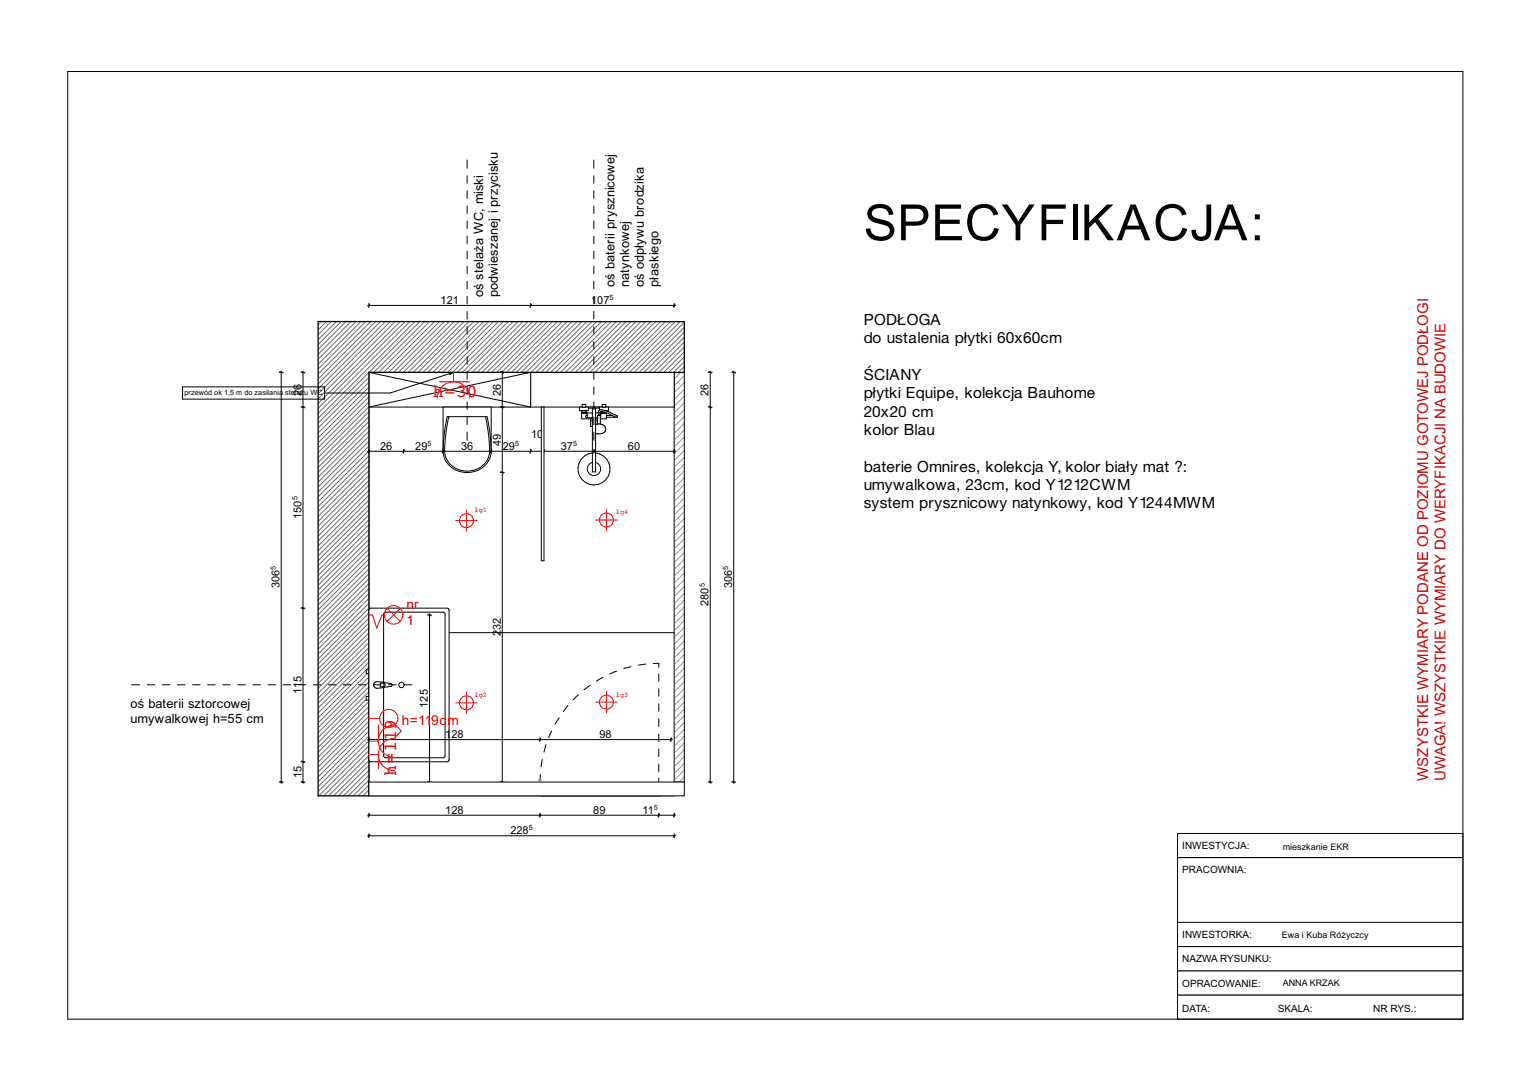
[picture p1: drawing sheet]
<svg xmlns="http://www.w3.org/2000/svg" width="420mm" height="297mm" viewBox="0 0 420 297" stroke-linecap="round" stroke-linejoin="round" font-family="sans-serif">
<path d="M322.8 272.9h78.3v6.6h-78.3z" fill="none" stroke="#000" stroke-width=".27"/>
<path d="M322.8 266.2h78.3v6.7h-78.3z" fill-rule="evenodd" fill="#fff"/>
<path d="M322.8 266.2h78.3v6.7h-78.3z" fill="none" stroke="#000" stroke-width=".27"/>
<path d="M322.8 259.6h78.3v6.6h-78.3z" fill-rule="evenodd" fill="#fff"/>
<path d="M322.8 259.6h78.3v6.6h-78.3z" fill="none" stroke="#000" stroke-width=".27"/>
<path d="M322.8 252.9h78.3v6.7h-78.3z" fill-rule="evenodd" fill="#fff"/>
<path d="M322.8 252.9h78.3v6.7h-78.3z" fill="none" stroke="#000" stroke-width=".27"/>
<path d="M322.8 228.6h78.3v6.6h-78.3z" fill-rule="evenodd" fill="#fff"/>
<path d="M322.8 228.6h78.3v6.6h-78.3z" fill="none" stroke="#000" stroke-width=".27"/>
<path d="M322.8 235.2h78.3v17.7h-78.3z" fill-rule="evenodd" fill="#fff"/>
<path d="M18.6 19.6h382.5v259.9h-382.5zM401.1 235.2h-78.3v17.7h78.3" fill="none" stroke="#000" stroke-width=".27"/>
<!-- layer: f_funkcja -->
<path d="M101.1 102.1h9.6v9.5h-9.6z" fill-rule="evenodd" fill="#ccc"/>
<path d="M101.1 102.1h9.6v9.5h-9.6z" fill="none" stroke="#000" stroke-width=".27"/>
<path d="M149.1 102.1h34.8v68.1h-34.8z" fill-rule="evenodd" fill="#fff"/>
<path d="M149.1 102.1h34.8v68.1h-34.8z" fill="none" stroke="#000" stroke-width=".27"/>
<path d="M110.7 102.1h34.8v9.5h-34.8z" fill-rule="evenodd" fill="#fff"/>
<path d="M110.7 102.1h34.8v9.5h-34.8z" fill="none" stroke="#000" stroke-width=".27"/>
<circle cx="105.9" cy="115.7" r="3.3" fill="#fff"/>
<circle cx="105.9" cy="115.7" r="3.3" fill="none" stroke="#000" stroke-width=".27"/>
<path d="M183.9 102.1h3.7v112.4h-3.7z" fill-rule="evenodd" fill="#fff"/>
<g fill="none" stroke="#999" stroke-width=".27">
<path d="M184.8 102.1l-.9 .9M186.6 102.1l-2.7 2.7M187.6 119.8l-3.7 3.7M187.6 117.9l-3.7 3.7M187.6 116.1l-3.7 3.6M187.6 114.2l-3.7 3.7M187.6 112.3l-3.7 3.7M187.6 110.5l-3.7 3.6M187.6 108.6l-3.7 3.7M187.6 106.8l-3.7 3.6M187.6 104.9l-3.7 3.7M187.6 103l-3.7 3.7"/>
<path d="M187.6 138.5l-3.7 3.6M187.6 136.6l-3.7 3.7M187.6 134.7l-3.7 3.7M187.6 132.9l-3.7 3.6M187.6 131l-3.7 3.7M187.6 129.1l-3.7 3.7M187.6 127.3l-3.7 3.6M187.6 125.4l-3.7 3.7M187.6 123.5l-3.7 3.7M187.6 121.7l-3.7 3.6M187.6 159l-3.7 3.6M187.6 157.1l-3.7 3.7"/>
<path d="M187.6 155.3l-3.7 3.6M187.6 153.4l-3.7 3.7M187.6 151.5l-3.7 3.7M187.6 149.7l-3.7 3.6M187.6 147.8l-3.7 3.7M187.6 145.9l-3.7 3.7M187.6 144.1l-3.7 3.6M187.6 142.2l-3.7 3.7M187.6 140.3l-3.7 3.7M187.6 179.5l-3.7 3.7M187.6 177.6l-3.7 3.7M187.6 175.8l-3.7 3.6"/>
<path d="M187.6 173.9l-3.7 3.7M187.6 172l-3.7 3.7M187.6 170.2l-3.7 3.6M187.6 168.3l-3.7 3.7M187.6 166.4l-3.7 3.7M187.6 164.6l-3.7 3.6M187.6 162.7l-3.7 3.7M187.6 160.8l-3.7 3.7M187.6 198.2l-3.7 3.6M187.6 196.3l-3.7 3.7M187.6 194.4l-3.7 3.7M187.6 192.6l-3.7 3.6"/>
<path d="M187.6 190.7l-3.7 3.7M187.6 188.8l-3.7 3.7M187.6 187l-3.7 3.6M187.6 185.1l-3.7 3.7M187.6 183.2l-3.7 3.7M187.6 181.4l-3.7 3.6M187.6 213.1l-1.4 1.4M187.6 211.2l-3.2 3.3M187.6 209.3l-3.7 3.7M187.6 207.5l-3.7 3.6M187.6 205.6l-3.7 3.7M187.6 203.8l-3.7 3.6"/>
<path d="M187.6 201.9l-3.7 3.7M187.6 200l-3.7 3.7"/>
</g>
<path d="M183.9 102.1h3.7v112.4h-3.7z" fill="none" stroke="#000" stroke-width=".27"/>
<path d="M149.1 166.8h34.8v3.7h-34.8z" fill-rule="evenodd" fill="#fff"/>
<path d="M149.1 166.8h34.8v3.7h-34.8z" fill="none" stroke="#000" stroke-width=".27"/>
<path d="M148 214.5h33v3.8h-33z" fill-rule="evenodd" fill="#fff"/>
<path d="M148 214.5h33v3.8h-33z" fill="none" stroke="#000" stroke-width=".27"/>
<path d="M101.1 102.1h83.7v116.2h-83.7z" fill-rule="evenodd" fill="#fff"/>
<path d="M101.1 102.1h83.7v116.2h-83.7z" fill="none" stroke="#000" stroke-width=".27"/>
<path d="M101.1 102.1h83.7v71.4h-83.7z" fill-rule="evenodd" fill="#fff"/>
<path d="M101.1 102.1h83.7v71.4h-83.7z" fill="none" stroke="#000" stroke-width=".27"/>
<path d="M145.5 102.1h39.3v9.5h-39.3z" fill-rule="evenodd" fill="#fff"/>
<path d="M145.5 102.1h39.3v9.5h-39.3z" fill="none" stroke="#000" stroke-width=".27"/>
<path d="M101.1 102.1h44.4v9.5h-44.4z" fill-rule="evenodd" fill="#fff"/>
<path d="M101.1 102.1h44.4v9.5h-44.4z" fill="none" stroke="#000" stroke-width=".27"/>
<path d="M87.2 88.2l13.9 13.9v116.2h-13.9z" fill-rule="evenodd" fill="#fff"/>
<g fill="none" stroke="#6a6a6a" stroke-width=".27">
<path d="M87.7 88.6l-.5 .5M88.4 89.3l-1.2 1.2M89 90l-1.8 1.8M89.7 90.7l-2.5 2.5M90.4 91.3l-3.2 3.2M91 92l-3.8 3.8M91.7 92.7l-4.5 4.5M92.4 93.4l-5.2 5.1M93.1 94l-5.9 5.9M93.7 94.7l-6.5 6.5M94.4 95.4l-7.2 7.2M95.1 96.1l-7.9 7.8"/>
<path d="M95.8 96.7l-8.6 8.6M96.4 97.4l-9.2 9.2M97.1 98.1l-9.9 9.9M97.8 98.8l-10.6 10.5M98.5 99.4l-11.3 11.3M99.1 100.1l-11.9 11.9M99.8 100.8l-12.6 12.6M100.5 101.4l-13.3 13.3M101.1 119.6l-13.9 14M101.1 118.3l-13.9 13.9M101.1 116.9l-13.9 14M101.1 115.6l-13.9 13.9"/>
<path d="M101.1 114.3l-13.9 13.9M101.1 112.9l-13.9 13.9M101.1 111.6l-13.9 13.9M101.1 110.2l-13.9 13.9M101.1 108.9l-13.9 13.9M101.1 107.5l-13.9 13.9M101.1 106.2l-13.9 13.9M101.1 104.8l-13.9 13.9M101.1 103.5l-13.9 13.9M101.1 102.1l-13.9 14M101.1 139.9l-13.9 13.9M101.1 138.5l-13.9 13.9"/>
<path d="M101.1 137.2l-13.9 13.9M101.1 135.8l-13.9 13.9M101.1 134.5l-13.9 13.9M101.1 133.1l-13.9 13.9M101.1 131.8l-13.9 13.9M101.1 130.4l-13.9 13.9M101.1 129.1l-13.9 13.9M101.1 127.7l-13.9 13.9M101.1 126.4l-13.9 13.9M101.1 125l-13.9 14M101.1 123.7l-13.9 13.9M101.1 122.3l-13.9 14"/>
<path d="M101.1 121l-13.9 13.9M101.1 158.7l-13.9 13.9M101.1 157.4l-13.9 13.9M101.1 156l-13.9 13.9M101.1 154.7l-13.9 13.9M101.1 153.3l-13.9 13.9M101.1 152l-13.9 13.9M101.1 150.6l-13.9 14M101.1 149.3l-13.9 13.9M101.1 147.9l-13.9 14M101.1 146.6l-13.9 13.9M101.1 145.2l-13.9 14"/>
<path d="M101.1 143.9l-13.9 13.9M101.1 142.5l-13.9 14M101.1 141.2l-13.9 13.9M101.1 178.9l-13.9 13.9M101.1 177.6l-13.9 13.9M101.1 176.2l-13.9 13.9M101.1 174.9l-13.9 13.9M101.1 173.5l-13.9 14M101.1 172.2l-13.9 13.9M101.1 170.8l-13.9 14M101.1 169.5l-13.9 13.9M101.1 168.1l-13.9 14"/>
<path d="M101.1 166.8l-13.9 13.9M101.1 165.4l-13.9 14M101.1 164.1l-13.9 13.9M101.1 162.8l-13.9 13.9M101.1 161.4l-13.9 13.9M101.1 160.1l-13.9 13.9M101.1 199.1l-13.9 14M101.1 197.8l-13.9 13.9M101.1 196.4l-13.9 14M101.1 195.1l-13.9 13.9M101.1 193.7l-13.9 14M101.1 192.4l-13.9 13.9"/>
<path d="M101.1 191l-13.9 14M101.1 189.7l-13.9 13.9M101.1 188.4l-13.9 13.9M101.1 187l-13.9 13.9M101.1 185.7l-13.9 13.9M101.1 184.3l-13.9 13.9M101.1 183l-13.9 13.9M101.1 181.6l-13.9 13.9M101.1 180.3l-13.9 13.9M101.1 218l-.2 .3M101.1 216.6l-1.6 1.7M101.1 215.3l-2.9 3"/>
<path d="M101.1 213.9l-4.3 4.4M101.1 212.6l-5.6 5.7M101.1 211.3l-7 7M101.1 209.9l-8.3 8.4M101.1 208.6l-9.7 9.7M101.1 207.2l-11 11.1M101.1 205.9l-12.4 12.4M101.1 204.5l-13.7 13.8M101.1 203.2l-13.9 13.9M101.1 201.8l-13.9 13.9M101.1 200.5l-13.9 13.9"/>
</g>
<path d="M87.2 88.2v130.1h13.9v-116.2" fill="none" stroke="#000" stroke-width=".35"/>
<path d="M87.2 88.2h100.4v13.9h-86.5z" fill-rule="evenodd" fill="#fff"/>
<g fill="none" stroke="#6a6a6a" stroke-width=".27">
<path d="M88.1 88.2l-.4 .4M89.5 88.2l-1.1 1.1M90.8 88.2l-1.8 1.8M92.2 88.2l-2.5 2.5M93.5 88.2l-3.1 3.1M94.9 88.2l-3.9 3.8M96.2 88.2l-4.5 4.5M97.6 88.2l-5.2 5.2M98.9 88.2l-5.8 5.8M100.3 88.2l-6.6 6.5M101.6 88.2l-7.2 7.2M103 88.2l-7.9 7.9"/>
<path d="M104.3 88.2l-8.5 8.5M105.6 88.2l-9.2 9.2M107 88.2l-9.9 9.9M108.3 88.2l-10.5 10.6M109.7 88.2l-11.2 11.2M111 88.2l-11.9 11.9M112.4 88.2l-12.6 12.6M113.7 88.2l-13.2 13.2M115.1 88.2l-13.9 13.9M116.4 88.2l-13.9 13.9M117.8 88.2l-13.9 13.9M119.1 88.2l-13.9 13.9"/>
<path d="M120.5 88.2l-14 13.9M121.8 88.2l-13.9 13.9M123.2 88.2l-14 13.9M124.5 88.2l-13.9 13.9M125.9 88.2l-14 13.9M127.2 88.2l-13.9 13.9M128.5 88.2l-13.9 13.9M129.9 88.2l-13.9 13.9M131.2 88.2l-13.9 13.9M132.6 88.2l-13.9 13.9M133.9 88.2l-13.9 13.9M135.3 88.2l-13.9 13.9"/>
<path d="M136.6 88.2l-13.9 13.9M138 88.2l-13.9 13.9M139.3 88.2l-13.9 13.9M140.7 88.2l-14 13.9M142 88.2l-13.9 13.9M143.4 88.2l-14 13.9M144.7 88.2l-13.9 13.9M146.1 88.2l-14 13.9M147.4 88.2l-13.9 13.9M148.7 88.2l-13.9 13.9M150.1 88.2l-13.9 13.9M151.4 88.2l-13.9 13.9"/>
<path d="M152.8 88.2l-13.9 13.9M154.1 88.2l-13.9 13.9M155.5 88.2l-13.9 13.9M156.8 88.2l-13.9 13.9M158.2 88.2l-13.9 13.9M159.5 88.2l-13.9 13.9M160.9 88.2l-13.9 13.9M162.2 88.2l-13.9 13.9M163.6 88.2l-14 13.9M164.9 88.2l-13.9 13.9M166.3 88.2l-14 13.9M167.6 88.2l-13.9 13.9"/>
<path d="M168.9 88.2l-13.9 13.9M170.3 88.2l-13.9 13.9M171.6 88.2l-13.9 13.9M173 88.2l-13.9 13.9M174.3 88.2l-13.9 13.9M175.7 88.2l-13.9 13.9M177 88.2l-13.9 13.9M178.4 88.2l-13.9 13.9M179.7 88.2l-13.9 13.9M181.1 88.2l-13.9 13.9M182.4 88.2l-13.9 13.9M183.8 88.2l-14 13.9"/>
<path d="M185.1 88.2l-13.9 13.9M186.5 88.2l-14 13.9M187.6 99.2l-2.9 2.9M187.6 97.8l-4.3 4.3M187.6 96.5l-5.6 5.6M187.6 95.1l-7 7M187.6 93.8l-8.3 8.3M187.6 92.4l-9.7 9.7M187.6 91.1l-11 11M187.6 89.8l-12.4 12.3M187.6 88.4l-13.7 13.7M187.6 101.9l-.2 .2"/>
<path d="M187.6 100.5l-1.6 1.6"/>
</g>
<path d="M87.2 88.2h100.4v13.9h-86.5" fill="none" stroke="#000" stroke-width=".35"/>
<!-- layer: f_funkcja -->
<g fill="#fff">
<path d="M128.1 111.6h6.6v12.1a6.3 6.3 0 0 1-6.6 5.9z" fill-rule="evenodd"/>
<path d="M121.5 111.6h6.6v18a6.3 6.3 0 0 1-6.6-5.9z" fill-rule="evenodd"/>
</g>
<path d="M123 114.3l-.8 4.7-.3 4.7M133.1 114.3l.8 4.7 .3 4.7M121.5 123.7a6.7 6.7 0 0 0 10.5 4.8 5.7 5.7 0 0 0 2.7-4.8M121.5 123.7l.3-4.7 .8-4.7h10.9l.8 4.7 .4 4.7M121.5 123.7v-12.1h13.2v12.1M121.9 123.6a6 6 0 0 0 8.1 5.3 5.6 5.6 0 0 0 4.2-5.2" fill="none" stroke="#000" stroke-width=".27"/>
<path d="M100.4 191h.7v1h-.7z" fill-rule="evenodd" fill="#fff"/>
<path d="M100.4 191h.7v1h-.7z" fill="none" stroke="#000" stroke-width=".27"/>
<path d="M100.4 183.7h.7v1h-.7z" fill-rule="evenodd" fill="#fff"/>
<path d="M100.4 183.7h.7v1h-.7z" fill="none" stroke="#000" stroke-width=".27"/>
<path d="M101.2 167.1l.5-.3h20.9l.4 .3 .1 41.3-.3 .4-21.1 .1-.5-.3z" fill-rule="evenodd" fill="#fff"/>
<g fill="none" stroke="#000" stroke-width=".27">
<path d="M101.2 167.1l.5-.3h20.9l.4 .3 .1 41.3-.3 .4-21.1 .1-.5-.3zM105.2 168.1l.5-.2h15.8l.4 .2 .1 39.2-.3 .4-16 .1-.5-.3z"/>
<circle cx="110.1" cy="187.8" r=".73"/>
</g>
<path d="M102.5 187.4l.8-.5 3.9 .5 .3 .4-.3 .4-3.9 .6a.92 .92 0 0 1-.8-1.4z" fill-rule="evenodd" fill="#fff"/>
<path d="M104.2 187.3h.6a.5 .5 0 0 1 .5 .5 .5 .5 0 0 1-.5 .5h-.6zM105.2 187.2l.4 .6-.4 .7M105.2 187.2l-1.9-.3a.92 .92 0 0 0-.9 .9 .92 .92 0 0 0 .9 1l1.9-.3M105.2 187.2l2 .2 .3 .4-.3 .4-2 .3" fill="none" stroke="#000" stroke-width=".27"/>
<path d="M158.8 111.6v1h.6v.5h.2l-.2 1.8h2.5v2h.5v7.3a4.4 4.4 0 0 0-3.3 6.7 4.4 4.4 0 0 0 7.5 0 4.4 4.4 0 0 0-3.3-6.7v-5.3a2.05 2.05 0 0 0 2.7-1 1.44 1.44 0 0 0-1.4-1.6v-1.4h1.7v-.5h2.7l.2-.3-2.9-1.4 .5-.1v-1h-2.5v.9l-.3 .7h-.7v-1.3h1v-.3h-2.9v.3h1v1.3h-1.4v.2h-.4v-.3h.2v-.5h.5v-1zM164.6 112.9h.3l.2 .5-.6-.2zM166.1 113.2l1.7 .8h-1.5z" fill-rule="evenodd" fill="#fff"/>
<path d="M158.8 111.6h8v1l-.5 .1 2.9 1.4-.2 .3h-2.7v.5h-1.7v1.4a1.39 1.39 0 0 1 1.4 1.6 1.39 1.39 0 0 1-1.8 1.1l-.9-.1v5.3a4.4 4.4 0 0 1 3.3 6.7 4.4 4.4 0 0 1-7.5 0 4.4 4.4 0 0 1 3.3-6.7v-7.3h-.5v-2h-2.5l.2-1.8h-.2v-.5h-.6zM161.3 111.6v1h-.5l-.2 .8 1.8-.2v-1.3h-1v-.3M164.3 112.5v.1M164.3 111.6v.3h-1v1.3h.7l.3-.6M164.3 112.5h.1M164.3 111.6v.9M164.6 112.9h.3l.2 .5-.6-.2zM164.9 112.9h.1M166.1 113.2l1.7 .8h-1.5z" fill="none" stroke="#000" stroke-width=".27"/>
<path d="M159.6 110.9h1v.7h-1z" fill-rule="evenodd" fill="#fff"/>
<path d="M159.6 110.9h1v.7h-1z" fill="none" stroke="#000" stroke-width=".27"/>
<path d="M165.1 110.9h1v.7h-1z" fill-rule="evenodd" fill="#fff"/>
<g fill="none" stroke="#000" stroke-width=".27">
<path d="M101.1 102.1l44.4 9.5M145.5 102.1l-44.4 9.5M159.4 112.6h1.4M159.6 113.1h1M159.6 113.4h1M159.8 112.6v.5M160.4 112.6v.5M161 113.9a.33 .33 0 0 0-.5 .3 .33 .33 0 0 0 .5 .3M161 113.4v1.2h1.4M161.9 114.9h.5M161.9 115.4h.5M162.4 113.2v3.7"/>
<path d="M162.4 111.9h.9M163.3 114.9h.5M163.3 115.4h.5M163.3 116.8v.1M163.3 114.6h.5M163.3 113.2v5.7M163.3 116.3h.1M163.8 114.9v1.4M164 113.2h.5M164 113.9h.1M164 113.9l-.2 .2v2.2M164.1 113.9h.2"/>
<path d="M164.1 113.8l-.1 .1M164.1 113.8h.2M164.3 113.8l.1 .1M164.4 112.5l.5-.1 1.4 .3M164.4 112.5h-.1M164.4 113.9h.1M164.4 113.9l.2 .1v.9M164.6 116.3l-1.3 .1M164.7 113.4l-.1 1.2M164.9 112.9l1.2 .3M165.1 113.1h.8M165.1 113.4h1"/>
<path d="M165.1 110.9h1v.7h-1zM165.3 112.9v.2M165.9 112.6h.1M165.9 112.6h.4M165.9 113.1h.1M166.3 114v.4M167.8 114l1.2 .4M162.4 126.8a1.83 1.83 0 0 0-1.1 2.8 1.83 1.83 0 0 0 3.1 0 1.83 1.83 0 0 0-1.1-2.8M162.4 124.2v5.2h.9v-5.2M153.3 196.8l-1.1 1.8M155.7 193.5l-1.3 1.6M158.6 190.5l-1.5 1.5"/>
<path d="M161.8 187.9l-1.7 1.3M165.3 185.7l-1.8 1.1M169.1 184l-1.9 .8M173 182.8l-2 .6M177.1 182.1l-2.1 .3M179.1 182l1.5-.1v1.1M180.6 184.7v2.1M180.6 188.9v2M180.6 193v2.1M180.6 197.1v2.1M148.1 212.4l-.1 1.4M148.7 208.3l-.4 2"/>
<path d="M149.7 204.3l-.6 2M151.3 200.4l-.9 1.9M180.6 201.3v2.1M180.6 205.4v2.1M180.6 209.6v2M180.6 213.4v1.1"/>
</g>
<!-- layer: e_elektryka -->
<path d="M127.9 139.8v5.9M166.2 139.7v5.8M125 142.8h5.8M163.3 142.6h5.9M125 192.7h5.8M127.9 189.8v5.9M163.3 192.6h5.9M166.2 189.6v5.9" fill="none" stroke="#f00" stroke-width=".27"/>
<!-- layer: e_elektryka_opisy -->
<path d="M101.1 168.7h1l1.2 3.5 1.4-3.5h.7M106.1 166.8l3.6 3.6M109.7 166.8l-3.5 3.6M101.1 197h3M108.4 198.8l1.6 1.7-1.6 1.6" fill="none" stroke="#f00" stroke-width=".27"/>
<!-- layer: h_hydraulika_opisy -->
<g fill="none" stroke="#000" stroke-width=".27">
<path d="M128.1 43.9v2.2M128.1 48.2v2.1M128.1 52.3v2.1M128.1 56.5v2M162.8 43.9v2.2M162.8 48.2v2.1M162.8 52.3v2.1M162.8 56.5v2M128.1 60.6v2.1M128.1 64.7v2.1M128.1 68.9v2M128.1 73v2.1"/>
<path d="M128.1 77.1v2.1M162.8 60.6v2.1M162.8 64.7v2.1M162.8 68.9v2M162.8 73v2.1M162.8 77.1v2.1M128.1 81.3v2M128.1 85.4v2.1M128.1 89.5v2.1M128.1 93.7v2.1M128.1 97.8v2.1M162.8 81.3v2"/>
<path d="M162.8 85.4v2.1M162.8 89.5v2.1M162.8 93.7v2.1M162.8 97.8v2.1M128.1 102v2M128.1 106.1v2.1M128.1 110.2v2.1M128.1 114.4v2M128.1 118.5v2.3M162.8 102v2M162.8 106.1v2.1M162.8 110.2v2.1"/>
<path d="M162.8 114.4v2M162.8 118.5v2.3M36.1 187.8h2.2M40.4 187.8h2.1M44.5 187.8h2.1M48.7 187.8h2M52.8 187.8h2.1M56.9 187.8h2.1M61.1 187.8h2M65.2 187.8h2.1M69.3 187.8h2.1M73.5 187.8h2"/>
<path d="M77.6 187.8h2.1M81.7 187.8h2.1M85.9 187.8h2M90 187.8h2.1M94.2 187.8h2M98.3 187.8h2.1M102.4 187.8h2.1M106.6 187.8h2M110.7 187.8h2.2"/>
</g>
<!-- layer: f_funkcja -->
<path d="M147.7 213.8h.7l-.4 .7z" fill="none" stroke="#999" stroke-width=".27"/>
<path d="M147.7 213.8h.7l-.4 .7z" fill="#999"/>
<!-- layer: e_elektryka -->
<g fill="none" stroke="#f00" stroke-width=".27">
<circle cx="127.9" cy="142.8" r="1.91"/>
<circle cx="166.2" cy="142.6" r="1.91"/>
<circle cx="127.9" cy="192.7" r="1.91"/>
<circle cx="166.2" cy="192.6" r="1.91"/>
</g>
<!-- layer: e_elektryka_opisy -->
<g fill="none" stroke="#f00" stroke-width=".27">
<circle cx="107.9" cy="168.6" r="2.54"/>
<circle cx="106.6" cy="197" r="2.5"/>
</g>
<!-- layer: e_elektryka_oprawy -->
<g fill="none" stroke="#000" stroke-width=".27">
<path d="M100.8 83.8h84.4M101.1 83.2v1.1M101.3 83.4l-.4 .7M145.5 83.2v1.1M145.7 83.4l-.4 .7M184.8 83.2v1.1M185 83.4l-.4 .7M76.5 102.1h1.1M76.7 101.9l.8 .4M77.1 101.7v113.1M82.5 111.6h1.1M82.5 102.1h1.1"/>
<path d="M82.7 111.4l.7 .4M82.7 101.9l.7 .4M83.1 101.7v113.1M137.2 111.6h1.1M137.2 102.1h1.1M137.3 111.4l.8 .4M137.3 101.9l.8 .4M137.7 101.7v113.1M194.2 111.6h1.1M194.2 102.1h1.1M194.3 111.4l.8 .4M194.3 101.9l.8 .4"/>
<path d="M194.7 101.7v113.1M200.6 102.1h1.1M200.8 101.9l.7 .4M201.2 101.7v113.1M100.8 123.8h84.4M101.1 123.2v1.1M101.3 123.4l-.4 .7M110.7 123.2v1.1M110.9 123.4l-.4 .7M121.5 123.2v1.1M121.7 123.4l-.4 .7M134.7 123.2v1.1"/>
<path d="M134.9 123.4l-.5 .7M137.2 129.5h1.1M137.3 129.3l.8 .5M145.5 123.2v1.1M145.7 123.4l-.4 .7M149.1 123.2v1.1M149.3 123.4l-.4 .7M162.8 123.2v1.1M163.1 123.4l-.5 .7M184.8 123.2v1.1M185 123.4l-.4 .7M82.5 166.8h1.1"/>
<path d="M82.7 166.6l.7 .4M117.2 168.7h1.1M117.4 168.5l.7 .4M117.8 168.3v46.5M76.5 214.5h1.1M76.7 214.3l.8 .4M82.5 214.5h1.1M82.5 208.9h1.1M82.7 214.3l.7 .4M82.7 208.7l.7 .4M100.8 202.8h83.5M101.1 202.3v1.1"/>
<path d="M101.3 202.5l-.4 .7M117.2 214.5h1.1M117.4 214.3l.7 .4M137.2 214.5h1.1M137.3 214.3l.8 .4M148 202.3v1.1M148.2 202.5l-.4 .7M183.9 202.3v1.1M184.2 202.5l-.5 .7M194.2 214.5h1.1M194.3 214.3l.8 .4M200.6 214.5h1.1"/>
<path d="M200.8 214.3l.7 .4M100.8 223.6h84.4M100.8 229.2h84.4M101.1 223v1.1M101.1 228.7v1M101.3 223.2l-.4 .7M101.3 228.8l-.4 .8M148 223v1.1M148.2 223.2l-.4 .7M180.6 223v1.1M180.8 223.2l-.4 .7M184.8 223v1.1"/>
<path d="M184.8 228.7v1M185 223.2l-.4 .7M185 228.8l-.4 .8"/>
</g>
<!-- layer: e_elektryka_opisy -->
<path d="M50.1 106.1h38.9v3.4h-38.9zM123.2 102.2l1.1-.1-.9 .6zM123.3 102.5l-16.3 5.3h-18" fill="none" stroke="#000" stroke-width=".27"/>
<path d="M123.2 102.2l1.1-.1-.9 .6z" fill="#000"/>
<!-- layer: f_funkcja -->
<path d="M101.1 214.5h86.5v3.8h-86.5z" fill-rule="evenodd" fill="#fff"/>
<path d="M101.1 214.5h86.5v3.8h-86.5z" fill="none" stroke="#000" stroke-width=".27"/>
<path d="M148.4 111.6h.7v42.2h-.7z" fill-rule="evenodd" fill="#fff"/>
<path d="M148.4 111.6h.7v42.2h-.7z" fill="none" stroke="#000" stroke-width=".27"/>
<!-- layer: e_elektryka -->
<path d="M119.9 109.1a4.4 4.4 0 0 1 4.4-4.4 4.4 4.4 0 0 1 4.5 4.4M120.5 104.7h8.3M124.3 102.1v2.6M103.7 198.8v4.5h-2.6M108.2 198.8a4.4 4.4 0 0 0-4.5 4.5 4.4 4.4 0 0 0 4.5 4.4M101.1 206.9h2.6v3.9M108.2 202.5a4.4 4.4 0 0 0-4.5 4.4 4.4 4.4 0 0 0 4.5 4.5" fill="none" stroke="#f00" stroke-width=".27"/>
<text font-size="13.7" x="236.8" y="65.9">SPECYFIKACJA:</text>
<g font-size="5" fill="#f00">
<text x="118.6" y="108.8">h=30</text>
<text x="108.6" y="206.2" transform="rotate(-90 108.6 206.2)">119</text>
<text x="108.6" y="212.7" transform="rotate(-90 108.6 212.7)">h=</text>
</g>
<g font-size="4.2">
<text x="236.8" y="89.1">PODŁOGA</text>
<text x="236.8" y="94.1">do ustalenia płytki 60x60cm</text>
<text x="236.8" y="104.2">ŚCIANY</text>
<text x="236.8" y="109.2">płytki Equipe, kolekcja Bauhome</text>
<text x="236.8" y="114.2">20x20 cm</text>
<text x="236.8" y="119.3">kolor Blau</text>
<text x="236.8" y="129.3">baterie Omnires, kolekcja Y, kolor biały mat ?:</text>
<text x="236.8" y="134.3">umywalkowa, 23cm, kod Y1212CWM</text>
<text x="236.8" y="139.4">system prysznicowy natynkowy, kod Y1244MWM</text>
</g>
<g font-size="4.1" fill="#c00">
<text x="391.5" y="214.1" transform="rotate(-90 391.5 214.1)">WSZYSTKIE WYMIARY PODANE OD POZIOMU GOTOWEJ PODŁOGI</text>
<text x="396.3" y="214.1" transform="rotate(-90 396.3 214.1)">UWAGA! WSZYSTKIE WYMIARY DO WERYFIKACJI NA BUDOWIE</text>
</g>
<g font-size="3.8" fill="#f00">
<text x="111.5" y="166.9">nr</text>
<text x="111.5" y="171.3">1</text>
<text x="110.1" y="198.8">h=11</text>
<text x="118.2" y="198.8">9c</text>
<text x="122.7" y="198.8">m</text>
</g>
<g font-size="3.5">
<text x="132.4" y="81.6" transform="rotate(-90 132.4 81.6)">oś stelaża WC, miski</text>
<text x="136.4" y="81.6" transform="rotate(-90 136.4 81.6)">podwieszanej i przycisku</text>
<text x="168.5" y="78.7" transform="rotate(-90 168.5 78.7)">oś baterii prysznicowej</text>
<text x="172.5" y="78.7" transform="rotate(-90 172.5 78.7)">natynkowej</text>
<text x="176.5" y="78.7" transform="rotate(-90 176.5 78.7)">oś odpływu brodzika</text>
<text x="180.6" y="78.7" transform="rotate(-90 180.6 78.7)">płaskiego</text>
<text x="35.8" y="194.2">oś baterii sztorcowej</text>
<text x="35.8" y="198.2">umywalkowej h=55 cm</text>
</g>
<g font-size="3">
<text x="120.8" y="83.3">121</text>
<text x="162.1" y="83.3">107</text>
<text x="82.6" y="108.5" transform="rotate(-90 82.6 108.5)">26</text>
<text x="137.3" y="108.5" transform="rotate(-90 137.3 108.5)">26</text>
<text x="194.3" y="108.5" transform="rotate(-90 194.3 108.5)">26</text>
<text x="104.2" y="123.3">26</text>
<text x="113.8" y="123.3">29</text>
<text x="126.4" y="123.3">36</text>
<text x="137.3" y="122.3" transform="rotate(-90 137.3 122.3)">49</text>
<text x="137.8" y="123.3">29</text>
<text x="145.6" y="120.2">10</text>
<text x="153.8" y="123.3">37</text>
<text x="172.2" y="123.3">60</text>
<text x="82.6" y="142.3" transform="rotate(-90 82.6 142.3)">150</text>
<text x="76.7" y="161.4" transform="rotate(-90 76.7 161.4)">306</text>
<text x="200.7" y="161.4" transform="rotate(-90 200.7 161.4)">306</text>
<text x="194.3" y="166.1" transform="rotate(-90 194.3 166.1)">280</text>
<text x="137.3" y="172.8" transform="rotate(-90 137.3 172.8)">32</text>
<text x="137.3" y="174.5" transform="rotate(-90 137.3 174.5)">2</text>
<text x="82.6" y="190.2" transform="rotate(-90 82.6 190.2)">11</text>
<text x="82.6" y="187.1" transform="rotate(-90 82.6 187.1)">5</text>
<text x="117.3" y="194.1" transform="rotate(-90 117.3 194.1)">125</text>
<text x="122.1" y="202.4">1</text>
<text x="123.7" y="202.4">28</text>
<text x="164.3" y="202.4">98</text>
<text x="82.6" y="213.4" transform="rotate(-90 82.6 213.4)">15</text>
<text x="122.1" y="223.1">128</text>
<text x="162.6" y="223.1">89</text>
<text x="176.2" y="223.1">11</text>
<text x="139.9" y="228.8">228</text>
</g>
<g font-size="2.7">
<text x="324.1" y="232.9">INWESTYCJA:</text>
<text x="324.1" y="239.4">PRACOWNIA:</text>
<text x="324.1" y="257.2">INWESTORKA:</text>
<text x="324.1" y="263.9">NAZWA RYSUNKU:</text>
<text x="324.1" y="270.7">OPRACOWANIE:</text>
<text x="324.1" y="277.5">DATA:</text>
<text x="350.3" y="277.5">SKALA:</text>
<text x="376.5" y="277.5">NR RYS.:</text>
</g>
<g font-size="2.5">
<text x="351.7" y="233.2">mieszkanie EKR</text>
<text x="351.4" y="257.1">Ewa i Kuba Różyczcy</text>
<text x="351.7" y="270.4">ANNA KRZAK</text>
</g>
<g font-size="2">
<text x="167.1" y="82.3">5</text>
<text x="50.6" y="108.4">przewód ok 1,5 m do zasilania</text>
<text x="78.2" y="108.4">stelaż</text>
<text x="83.4" y="108.4">u WC</text>
<text x="117.2" y="122.3">5</text>
<text x="141.2" y="122.3">5</text>
<text x="157.1" y="122.3">5</text>
<text x="81.6" y="137.2" transform="rotate(-90 81.6 137.2)">5</text>
<text x="75.6" y="156.3" transform="rotate(-90 75.6 156.3)">5</text>
<text x="193.2" y="161.1" transform="rotate(-90 193.2 161.1)">5</text>
<text x="199.7" y="156.3" transform="rotate(-90 199.7 156.3)">5</text>
<text x="144.9" y="227.7">5</text>
<text x="179.3" y="222.1">5</text>
</g>
<g font-size="1.9" fill="#f00">
<text x="130.1" y="140.3">łg1</text>
<text x="168.8" y="140.9">łg4</text>
<text x="130.1" y="191.2">łg2</text>
<text x="168.8" y="191.2">łg3</text>
</g>
</svg>
